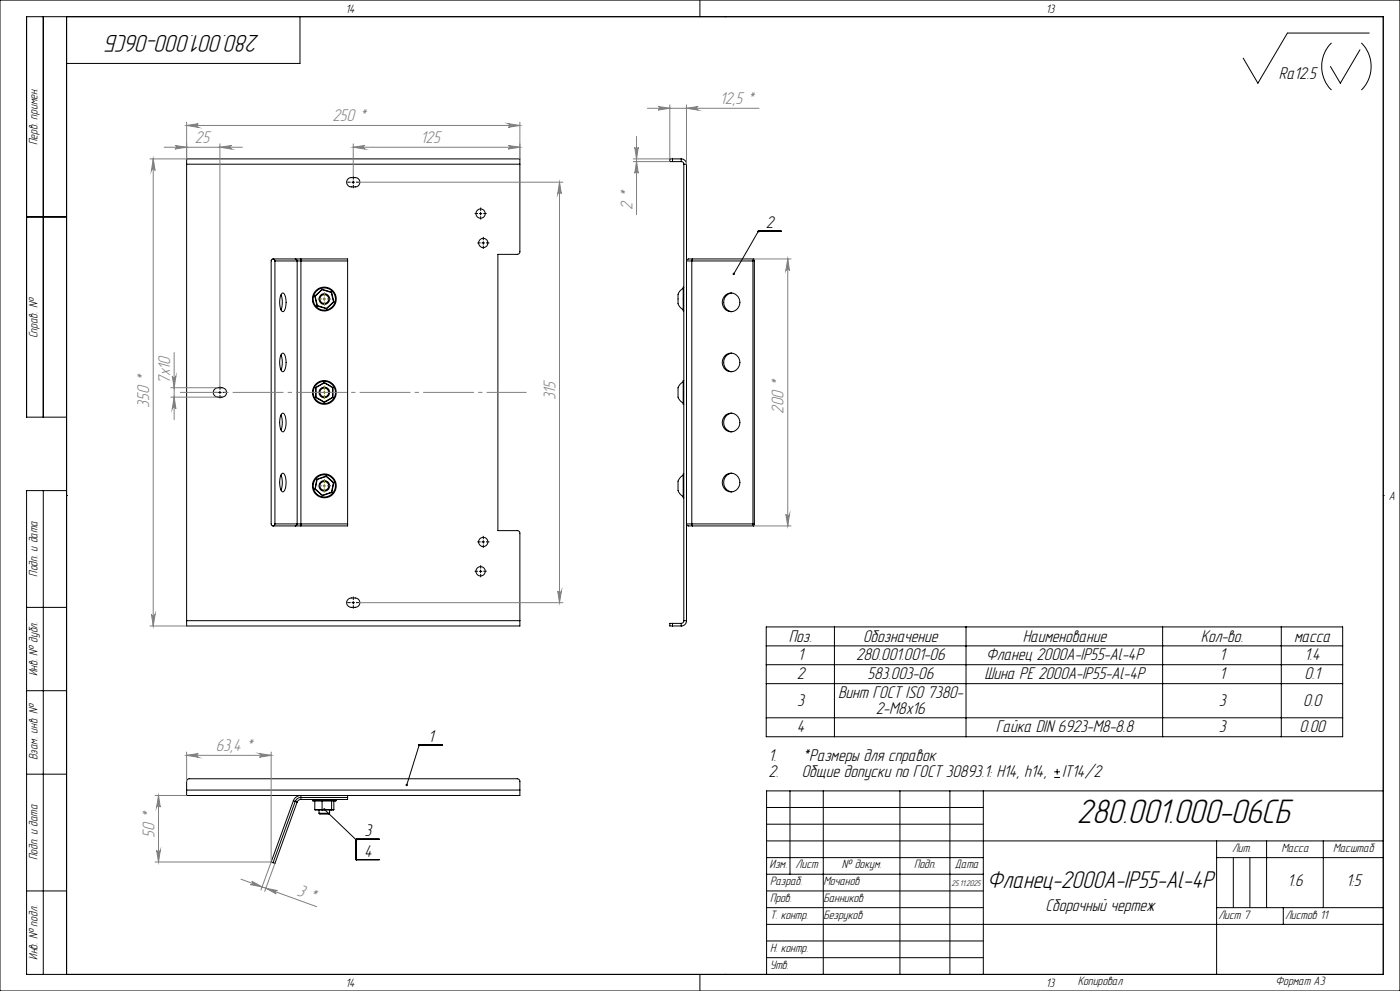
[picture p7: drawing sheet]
<svg xmlns="http://www.w3.org/2000/svg" width="420mm" height="297mm" viewBox="0 0 420 297" stroke-linecap="round" stroke-linejoin="round" font-family="sans-serif">
<g fill="none" stroke="#000" stroke-width=".3">
<path d="M0 0h420v297h-420zM13 5v120M20 5v287M90 5v14h-70M210 0v5M217.5 5h.1M399.5 12.8a10 10 0 0 0 0 14.2M408 14.9l-5.9 10-3-5M408.4 12.8a10 10 0 0 1 0 14.2M410.8 9.9h-24.6l-8.8 15-4.4-7.5M56 49.2v-1.6h100v1.6M56 49.2v136.8"/>
<path d="M56 49.2h100M104.5 53.5a2.69 2.69 0 0 1 3.3 .4 1.41 1.41 0 0 1-1.2 2.1h-1.2a1.4 1.4 0 0 1-1.3-.9 1.4 1.4 0 0 1 .4-1.6zM105.6 54.6h.8M106 54.2v.8M156 49.2v26.2a.78 .78 0 0 1-.8 .8h-5.8v82.8h5.8a.73 .73 0 0 1 .8 .8v26.2M201.8 47.6h-.9v.8h.9M201.8 47.6h2.6M201.8 47.6v.8M201.8 48.4h2.6M204.4 48.4a.73 .73 0 0 1 .7 .8M204.4 47.6a1.57 1.57 0 0 1 1.6 1.6M204.4 47.6v.8"/>
<path d="M205.1 49.2h.9M205.1 49.2v136.8M206 49.2v136.8M8 65h12M81.9 77.6l.4 .2 .2 .4M81.9 77.6l-.5 .5v79l.5 .5M81.9 77.6h6.7M82.5 78.2h6.6M82.5 78.2v78.8M88.6 77.6l.4 .2 .1 .4M88.6 77.6h1.7M89.1 78.2h1.2"/>
<path d="M89.1 78.2v78.8M90.3 77.6v.6M90.3 77.6h14v.6M90.3 78.2h14M90.3 78.2v78.8M104.3 78.2v78.8M143.8 64h.8M144.2 63.6v.8M144.6 72.8h.8M145 72.4v.8M207.5 78.2h18.4M207.5 78.2v78.8"/>
<path d="M207.8 77.6l-.3 .6M207.8 77.6a1.34 1.34 0 0 0-1.8 .6h1.5M207.8 77.6h18.3M225.9 78.2v78.8M226.1 77.6l-.2 .6M226.1 77.6l.2 .4v79.2l-.2 .4M227.4 69.5h.1M227.4 69.3h7M227.4 69.5l-7.3 12.6M84.3 88.4a6.8 6.8 0 0 1 0 4.5M84.6 87.9l.3-.1a4.7 4.7 0 0 1 .5 5l-.5 .6a3.4 3.4 0 0 1-1-3.4l.2-1.1zM94.4 88.8l.7 2.9"/>
<path d="M94.4 88.8h.1M94.5 88.8l.7 2.8M95.1 91.7l2.9 .8M95.2 91.6l2.8 .8M95.2 91.6l-.1 .1M96.6 86.8l-2.1 2M96.6 86.8l2.8 .9M96.6 86.7l-2.2 2.1M96.6 86.7v.1M96.6 86.7l2.9 .9M98 92.4v.1M99.4 87.7l.6 2.7"/>
<path d="M99.5 87.6l.7 2.9M99.5 87.6l-.1 .1M100 90.4l-2 2M100 90.4l.2 .1M100.2 90.5l-2.2 2M205 86.4a3.1 3.1 0 0 0-1.6 3.7 2.68 2.68 0 0 0 1.6 2.7M205.1 86.1h-.1v7.1h.1M217.7 88.4a2.71 2.71 0 0 1 3.6 .4 2.71 2.71 0 0 1 0 3.6 2.71 2.71 0 0 1-3.6 .4 2.92 2.92 0 0 1 0-4.4zM219.5 87.8a2.81 2.81 0 0 0-2.4 2.8 2.81 2.81 0 0 0 2.4 2.8M64.5 116.6a2.32 2.32 0 0 1 3.4 .8 1.37 1.37 0 0 1-1.3 1.6 2.16 2.16 0 0 1-2.4-.7 1.34 1.34 0 0 1 .3-1.7zM65.6 117.6h.8M66 117.2v.8"/>
<path d="M84.3 106.4a6.8 6.8 0 0 1 0 4.5M84.6 105.9l.3-.1a4.6 4.6 0 0 1 .5 5l-.1 .4a.46 .46 0 0 1-.8 0 5.6 5.6 0 0 1 .1-5.3zM94.7 116.1v3M94.7 116.1l.1 .1M94.7 119.1l2.6 1.5M94.8 116.2v2.9M94.8 119.1h-.1M94.8 119.1l2.5 1.4M97.3 114.8l-2.5 1.4M97.3 114.8l2.5 1.4M97.3 114.6v.2M97.3 114.6l2.6 1.5"/>
<path d="M97.3 114.6l-2.6 1.5M99.8 119.1h.1M99.8 116.2v2.9M99.8 119.1l-2.5 1.4M99.9 116.1v3M99.9 116.1l-.1 .1M99.9 119.1l-2.6 1.5M205 114.4l-.5 .4a2.77 2.77 0 0 0-1.1 3 2.69 2.69 0 0 0 1.6 3M205.1 114h-.1v7.2h.1M219.5 105.8a2.81 2.81 0 0 0-2.4 2.8 2.81 2.81 0 0 0 2.4 2.8M20 125h-12v-120h407v287h-407v-145h12M84.3 124.4a6.8 6.8 0 0 1 0 4.5"/>
<path d="M84.6 123.9l.3-.1a4.6 4.6 0 0 1 .5 5l-.5 .6a3.4 3.4 0 0 1-1-3.4l.2-1.1zM97.3 120.5v.1M219.5 123.8a2.81 2.81 0 0 0-2.4 2.8 2.81 2.81 0 0 0 2.4 2.8M13 147v145M20 148.5h.1M81.9 157.6h6.7M82.5 157l-.2 .4-.4 .2M82.5 157h6.6M84.3 142.3a6.9 6.9 0 0 1 0 4.6M84.6 141.9l.3-.1a4.7 4.7 0 0 1 .5 5l-.5 .6a3.4 3.4 0 0 1-1-3.4l.2-1.1zM88.6 157.6h1.7M89.1 157l-.1 .4-.4 .2"/>
<path d="M89.1 157h1.2M90.3 157v.6M90.3 157h14M94.5 146.6l2.2 2M94.6 146.5l2.1 1.9M94.6 146.5l-.1 .1M95 143.6l.1 .1M95 143.6l-.5 3M95.1 143.7l-.5 2.8M96.7 148.4v.2M97.9 142.8l-2.8 .9M97.9 142.7l-2.9 .9"/>
<path d="M97.9 142.7v.1M97.9 142.8l2.1 1.9M97.9 142.7l2.3 1.9M99.4 147.5l-2.7 .9M99.4 147.5l.2 .1M99.6 147.6l-2.9 1M100 144.7l-.6 2.8M100.2 144.6l-.2 .1M100.2 144.6l-.6 3M104.3 157v.6h-14M205 142.4l-.5 .4a2.71 2.71 0 0 0-1.1 3 2.73 2.73 0 0 0 1.6 3M205.1 142.1h-.1v7.1h.1"/>
<path d="M207.5 157l.3 .6M207.5 157h-1.5a1.34 1.34 0 0 0 1.8 .6M207.5 157h18.4M207.8 157.6h18.3M217.7 142.4a2.72 2.72 0 0 1 4.3 2.2 2.72 2.72 0 0 1-4.3 2.2 2.95 2.95 0 0 1 0-4.4zM219.5 141.8a2.83 2.83 0 0 0-2.4 2.8 2.83 2.83 0 0 0 2.4 2.8M225.9 157l.2 .6M415 148.5h.1M104.5 179.6a2.32 2.32 0 0 1 3.4 .8 1.43 1.43 0 0 1-1.3 1.6 2.09 2.09 0 0 1-2.4-.7 1.34 1.34 0 0 1 .3-1.7zM143.8 171.2h.8M144.2 170.8v.8M144.6 162.4h.8"/>
<path d="M145 162v.8M8 182h12M56 186v1.6h100v-1.6M56 186h100M105.6 180.6h.8M106 180.2v.8M201.8 186.8h-.9v.8h.9M201.8 187.6h2.6M201.8 186.8v.8M201.8 186.8h2.6M204.4 186.8v.8M205.1 186a.78 .78 0 0 1-.7 .8"/>
<path d="M205.1 186h.9M206 186a1.57 1.57 0 0 1-1.6 1.6M229.9 187.9h172.9v32.9h-172.9zM229.9 193.6h172.9M229.9 199.2h172.9M250.3 187.9v32.9M289.8 187.9v32.9M348.8 187.9v32.9M384.4 187.9v32.9M8 207h12M229.9 204.9h172.9M229.9 215.1h172.9"/>
<path d="M8 232h12M56 236.8v-2.6a.78 .78 0 0 1 .8-.8h98.4a.78 .78 0 0 1 .8 .8v2.6M56 236.8v1.6h100v-1.6M56 236.8h100M88 240l.6 .2M88 240l-6.6 18.3 .5 .2M90.3 239a1.82 1.82 0 0 0-1.7 1.2M90.3 239v.6M90.3 239.6l-.6 .1-.6 .7M90.3 239v-.5a2.09 2.09 0 0 0-2.3 1.5M90.3 239h14M93.7 239.8l.2 .3h6.8l.2-.3"/>
<path d="M93.7 239.8h7.2M93.9 239.6l-.2 .2M100.6 239.6l.3 .2M104.3 239v.6h-14M104.3 238.4v.6M125.7 223.5h.1M125.7 223.3h7M125.7 223.5l-3.7 11.8M237 237v25M247 237v55M270 237v55M285 237v55"/>
<path d="M295 237v55M316.3 233h1.7M316.3 231.3h1.7M317.1 230.4v1.8M415 237h-185v55M88.6 240.2l.5 .2M88.6 240.2l-6.7 18.3M89.1 240.4l-6.6 18.4-.6-.3M94.4 242.6h5.8M94.4 242.6l.1 .2h5.5l.2-.2M94.4 240.1v2.5M95.7 243.7h3.2"/>
<path d="M95.7 243.7l.3 .3h2.6l.3-.3M95.7 242.8v.9M96.6 240.1v2.7M97.3 242.6l9.6 9.1M98.9 242.8v.9M99.5 240.1l-.1 2.7M100.2 240.1v2.5M106.9 251.7h.1M113.8 251.5h-6.9v6.2h6.9M230 242h65M230 247h65M230 252h185"/>
<path d="M230 257h65M365 252v40M365 257h50M370 257v15M375 257v15M380 252v20M397 252v20M8 267h12M230 267h65M230 272h65M230 277h185M230 262h65"/>
<path d="M365 272h50M385 272v5M210 292v5M217.5 292h.1M230 282h65M230 287h65"/>
<circle cx="144.2" cy="64" r="1.41"/>
<circle cx="145" cy="72.8" r="1.39"/>
<circle cx="97.3" cy="89.6" r="1.33"/>
<circle cx="97.3" cy="89.6" r="3.6"/>
<circle cx="97.3" cy="89.6" r="3.3"/>
<circle cx="97.3" cy="89.6" r="1.6"/>
<circle cx="97.3" cy="117.6" r="1.32"/>
<circle cx="97.3" cy="117.6" r="3.3"/>
<circle cx="97.3" cy="117.6" r="1.59"/>
<circle cx="97.3" cy="117.6" r="3.6"/>
<circle cx="219.3" cy="108.6" r="2.71"/>
<circle cx="219.3" cy="126.6" r="2.71"/>
<circle cx="97.3" cy="145.6" r="3.6"/>
<circle cx="97.3" cy="145.6" r="3.3"/>
<circle cx="97.3" cy="145.6" r="1.6"/>
<circle cx="97.3" cy="145.6" r="1.32"/>
<circle cx="144.2" cy="171.2" r="1.41"/>
<circle cx="145" cy="162.4" r="1.39"/>
</g>
<g fill="none" stroke="#808080" stroke-width=".3">
<path d="M56 37.6l3.5-.5a.55 .55 0 0 0-.5 .5 .55 .55 0 0 0 .5 .6zM56 36.6v11h-11M56 37.6h100M152.5 37.1l3.5 .5-3.5 .6a.55 .55 0 0 0 .5-.6 .55 .55 0 0 0-.5-.5zM156 36.6v11M194.2 32.5h33.5M197.4 31.9l3.5 .6-3.5 .5a.53 .53 0 0 0 .5-.5 .53 .53 0 0 0-.5-.6zM200.9 31.4v16.2h-10.9M206 32.5l3.4-.6a.53 .53 0 0 0-.5 .6 .53 .53 0 0 0 .5 .5zM206 31.4v17.8M46 47.6l.5 3.5a.55 .55 0 0 0-.5-.5 .55 .55 0 0 0-.6 .5zM46 47.6v140"/>
<path d="M49.2 44.1h23.5M52.5 43.6l3.5 .5-3.5 .6a.53 .53 0 0 0 .5-.6 .53 .53 0 0 0-.5-.5zM66 44.1l3.5-.5a.53 .53 0 0 0-.5 .5 .53 .53 0 0 0 .5 .6zM66 43.1v72.7M106 44.1l3.5-.5a.53 .53 0 0 0-.5 .5 .53 .53 0 0 0 .5 .6zM106 43.1v9.7M106 44.1h50M107.8 54.6h61.1M152.5 43.6l3.5 .5-3.5 .6a.53 .53 0 0 0 .5-.6 .53 .53 0 0 0-.5-.5zM167.9 54.6l.5 3.5a.55 .55 0 0 0-.5-.5 .55 .55 0 0 0-.6 .5zM167.9 54.6v126M190 48.4h10.9"/>
<path d="M190.4 44.1a.53 .53 0 0 0 .6 .5 .53 .53 0 0 0 .5-.5l-.5 3.5zM191 48.4l.5 3.5a.53 .53 0 0 0-.5-.5 .53 .53 0 0 0-.6 .5zM191 40.9v23.4M226.1 77.6h11.2M236.3 77.6l.6 3.5a.55 .55 0 0 0-.6-.5 .55 .55 0 0 0-.5 .5zM236.3 77.6v80M51.2 119h14.2M51.2 116.2h14.2M51.7 112.7a.55 .55 0 0 0 .5 .5 .55 .55 0 0 0 .6-.5l-.6 3.5zM52.2 119l.6 3.5a.55 .55 0 0 0-.6-.5 .55 .55 0 0 0-.5 .5zM52.2 105.7v20.1M226.1 157.6h11.2"/>
<path d="M235.8 154.1a.55 .55 0 0 0 .5 .5 .55 .55 0 0 0 .6-.5l-.6 3.5zM167.3 177.1a.55 .55 0 0 0 .6 .5 .55 .55 0 0 0 .5-.5l-.5 3.5zM45 187.6h11M45.4 184.1a.55 .55 0 0 0 .6 .5 .55 .55 0 0 0 .5-.5l-.5 3.5zM107.8 180.6h61.1M46.5 238.4h9.5M47.6 238.4l.5 3.5a.55 .55 0 0 0-.6-.5 .55 .55 0 0 0-.5 .5zM47.6 238.4v19.9M56 226.4l3.5-.6a.55 .55 0 0 0-.5 .6 .55 .55 0 0 0 .5 .5zM56 225.4v8.8M56 226.4h25.4M77.8 225.8l3.6 .6-3.6 .5a.55 .55 0 0 0 .6-.5 .55 .55 0 0 0-.6-.6z"/>
<path d="M81.4 225.4v32.9l-3.1 8.4M46.5 258.3h34.8M47 254.8a.55 .55 0 0 0 .5 .5 .55 .55 0 0 0 .6-.5l-.5 3.5zM82.5 258.8l-3.1 8.4M72.3 263.5l22.7 8.2M75.5 264.1l3.1 1.7-3.5-.7a.55 .55 0 0 0 .7-.3 .55 .55 0 0 0-.3-.7zM79.8 266.2l3.4 .7a.52 .52 0 0 0-.6 .3 .52 .52 0 0 0 .3 .7z"/>
</g>
<g fill="none" stroke="#000" stroke-width=".3" stroke-dasharray="15.2 1.3 1.3 1.3" stroke-linecap="butt">
<path d="M105.2 54.6h-1M106 53.8v-1M106 55.4v1M106.8 54.6h1M143.4 64h-1M144.2 72.8h-1M144.2 63.2v-1M144.2 64.8v1M145 72v-1M145 73.6v1M145 64h1M145.8 72.8h1"/>
<path d="M65.2 117.6h-1M66 116.8v-1M66 118.4v1M66.8 117.6h1M106 179.8v-1M143.4 171.2h-1M144.2 162.4h-1M144.2 170.4v-1M144.2 172v1M145 161.6v-1M145 163.2v1M145 171.2h1"/>
<path d="M145.8 162.4h1M105.2 180.6h-1M106 181.4v1M106.8 180.6h1"/>
</g>
<path d="M96.5 89.6h-1.2M97.3 88.8v-1.2M97.3 90.4v1.2M98.1 89.6h1.2M96.5 117.6h-1.2M97.3 116.8v-1.2M97.3 118.4v1.2M98.1 117.6h1.2M96.5 145.6h-1.2M97.3 144.8v-1.2M97.3 146.4v1.2M98.1 145.6h1.2" fill="none" stroke="#808000" stroke-width=".3" stroke-dasharray="15.2 1.3 1.3 1.3" stroke-linecap="butt"/>
<path d="M54 117.6h104" fill="none" stroke="#808080" stroke-width=".3" stroke-dasharray="15.2 1.3 1.3 1.3" stroke-dashoffset="3.2" stroke-linecap="butt"/>
<path d="M96.9 89.6h.8M97.3 89.2v.8M96.9 117.6h.8M97.3 117.2v.8M96.9 145.6h.8M97.3 145.2v.8" fill="none" stroke="#808000" stroke-width=".3"/>
<path d="M97 242.4a.37 .37 0 0 0 .2 .6 .37 .37 0 0 0 .4-.5 .37 .37 0 0 0-.6-.2l.3 .3zM121.7 235l.1 .5 .2-.2-.1 .3a.35 .35 0 0 0 .4-.5 .35 .35 0 0 0-.6-.1zM219.9 81.8l-.1 .4 .2 .2 .1-.3-.1 .3a.36 .36 0 0 0 .5-.3 .36 .36 0 0 0-.6-.3z" fill="#000"/>
<g fill="#808080">
<path d="M56 226.4l3.5-.6a.55 .55 0 0 0-.5 .6 .55 .55 0 0 0 .5 .5zM77.8 225.8l3.6 .6-3.6 .5a.55 .55 0 0 0 .6-.5 .55 .55 0 0 0-.6-.6z"/>
<path d="M197.4 31.9l3.5 .6-3.5 .5a.53 .53 0 0 0 .5-.5 .53 .53 0 0 0-.5-.6zM206 32.5l3.4-.6a.53 .53 0 0 0-.5 .6 .53 .53 0 0 0 .5 .5z"/>
<path d="M106 44.1l3.5-.5a.53 .53 0 0 0-.5 .5 .53 .53 0 0 0 .5 .6zM152.5 43.6l3.5 .5-3.5 .6a.53 .53 0 0 0 .5-.6 .53 .53 0 0 0-.5-.5z"/>
<path d="M191 48.4l.5 3.5a.53 .53 0 0 0-.5-.5 .53 .53 0 0 0-.6 .5zM190.4 44.1a.53 .53 0 0 0 .6 .5 .53 .53 0 0 0 .5-.5l-.5 3.5z"/>
<path d="M52.2 119l.6 3.5a.55 .55 0 0 0-.6-.5 .55 .55 0 0 0-.5 .5zM51.7 112.7a.55 .55 0 0 0 .5 .5 .55 .55 0 0 0 .6-.5l-.6 3.5z"/>
<path d="M47 254.8a.55 .55 0 0 0 .5 .5 .55 .55 0 0 0 .6-.5l-.5 3.5zM47.6 238.4l.5 3.5a.55 .55 0 0 0-.6-.5 .55 .55 0 0 0-.5 .5z"/>
<path d="M46 47.6l.5 3.5a.55 .55 0 0 0-.5-.5 .55 .55 0 0 0-.6 .5zM45.4 184.1a.55 .55 0 0 0 .6 .5 .55 .55 0 0 0 .5-.5l-.5 3.5z"/>
<path d="M167.9 54.6l.5 3.5a.55 .55 0 0 0-.5-.5 .55 .55 0 0 0-.6 .5zM167.3 177.1a.55 .55 0 0 0 .6 .5 .55 .55 0 0 0 .5-.5l-.5 3.5zM236.3 77.6l.6 3.5a.55 .55 0 0 0-.6-.5 .55 .55 0 0 0-.5 .5zM235.8 154.1a.55 .55 0 0 0 .5 .5 .55 .55 0 0 0 .6-.5l-.6 3.5z"/>
<path d="M75.5 264.1l3.1 1.7-3.5-.7a.55 .55 0 0 0 .7-.3 .55 .55 0 0 0-.3-.7zM79.8 266.2l3.4 .7a.52 .52 0 0 0-.6 .3 .52 .52 0 0 0 .3 .7z"/>
<path d="M56 37.6l3.5-.5a.55 .55 0 0 0-.5 .5 .55 .55 0 0 0 .5 .6zM152.5 37.1l3.5 .5-3.5 .6a.55 .55 0 0 0 .5-.6 .55 .55 0 0 0-.5-.5zM52.5 43.6l3.5 .5-3.5 .6a.53 .53 0 0 0 .5-.6 .53 .53 0 0 0-.5-.5zM66 44.1l3.5-.5a.53 .53 0 0 0-.5 .5 .53 .53 0 0 0 .5 .6z"/>
</g>
<text font-size="10.5" x="323.1" y="246.7">280.001.000-06СБ</text>
<g font-size="7.5">
<text x="77.8" y="10.4" transform="rotate(-180 77.8 10.4)">280.001.000-06СБ</text>
<text x="296.2" y="266.1">Фланец-2000А-IP55-Al-4P</text>
</g>
<g font-size="5.3">
<text x="383.7" y="23.7">Ra12.5</text>
<text x="229.8" y="68.3">2</text>
<text x="236.7" y="192.3">Поз.</text>
<text x="239.4" y="197.9">1</text>
<text x="256.8" y="197.9">280.001.001-06</text>
<text x="258.9" y="192.3">Обозначение</text>
<text x="295.8" y="197.9">Фланец 2000А-IP55-Al-4P</text>
<text x="306.8" y="192.3">Наименование</text>
<text x="360.2" y="192.3">Кол-во.</text>
<text x="365.9" y="197.9">1</text>
<text x="388.2" y="192.3">масса</text>
<text x="391.3" y="197.9">1.4</text>
<text x="239" y="203.6">2</text>
<text x="260.2" y="203.6">583.003-06</text>
<text x="295.3" y="203.6">Шина PE 2000А-IP55-Al-4P</text>
<text x="365.9" y="203.6">1</text>
<text x="391.3" y="203.6">0.1</text>
<text x="251.4" y="209.3">Винт ГОСТ ISO 7380-</text>
<text x="239.1" y="211.6">3</text>
<text x="262.7" y="213.9">2-М8х16</text>
<text x="365.6" y="211.6">3</text>
<text x="390.9" y="211.6">0.0</text>
<text x="239" y="219.5">4</text>
<text x="298.8" y="219.5">Гайка DIN 6923-M8-8.8</text>
<text x="365.6" y="219.5">3</text>
<text x="389.8" y="219.5">0.00</text>
<text x="128.5" y="222.3">1</text>
<text x="230.5" y="228.1">1.</text>
<text x="230.5" y="232.7">2.</text>
<text x="240.5" y="232.7">Общие допуски по ГОСТ 30893.1: H14, h14,</text>
<text x="240.5" y="228.1">*Размеры для справок</text>
<text x="318.6" y="232.7">IT14/2</text>
<text x="109.4" y="250.5">3</text>
<text x="109.2" y="256.7">4</text>
<text x="386.3" y="265.6">1.6</text>
<text x="403.9" y="265.6">1:5</text>
<text x="313.6" y="272.9">Сборочный чертеж</text>
</g>
<g font-size="5.3" fill="#808080">
<text x="216" y="31.2">12,5 *</text>
<text x="99.7" y="36.4">250 *</text>
<text x="58.5" y="42.9">25</text>
<text x="126.2" y="42.9">125</text>
<text x="189.7" y="62.9" transform="rotate(-90 189.7 62.9)">2 *</text>
<text x="51" y="115" transform="rotate(-90 51 115)">7х10</text>
<text x="166.7" y="119.9" transform="rotate(-90 166.7 119.9)">315</text>
<text x="44.8" y="122.1" transform="rotate(-90 44.8 122.1)">350 *</text>
<text x="235.1" y="124" transform="rotate(-90 235.1 124)">200 *</text>
<text x="64.7" y="225.1">63,4 *</text>
<text x="46.3" y="251.1" transform="rotate(-90 46.3 251.1)">50 *</text>
<text x="88.8" y="268.2" transform="rotate(20 88.8 268.2)">3 *</text>
</g>
<g font-size="3.8">
<text x="103.7" y="3.8">14</text>
<text x="313.8" y="3.8">13</text>
<text x="11.3" y="43.5" transform="rotate(-90 11.3 43.5)">Перв. примен.</text>
<text x="11.3" y="101.4" transform="rotate(-90 11.3 101.4)">Справ. №</text>
<text x="416.6" y="149.8">A</text>
<text x="11.3" y="172.8" transform="rotate(-90 11.3 172.8)">Подп. и дата</text>
<text x="11.3" y="202.7" transform="rotate(-90 11.3 202.7)">Инв. № дубл.</text>
<text x="11.3" y="227.8" transform="rotate(-90 11.3 227.8)">Взам. инв. №</text>
<text x="11.3" y="257.8" transform="rotate(-90 11.3 257.8)">Подп. и дата</text>
<text x="369.6" y="255.2">Лит.</text>
<text x="384.4" y="255.2">Масса</text>
<text x="399.9" y="255.2">Масштаб</text>
<text x="230.9" y="260.2">Изм.</text>
<text x="238.7" y="260.2">Лист</text>
<text x="252.6" y="260.2">№ докум.</text>
<text x="274.2" y="260.2">Подп.</text>
<text x="286.5" y="260.2">Дата</text>
<text x="231" y="265.3">Разраб.</text>
<text x="247" y="265.4">Мочанов</text>
<text x="231" y="275.3">Т. контр.</text>
<text x="231" y="270.3">Пров.</text>
<text x="247" y="275.3">Безруков</text>
<text x="247" y="270.4">Банников</text>
<text x="365.5" y="275.3">Лист 7</text>
<text x="385.5" y="275.3">Листов 11</text>
<text x="11.3" y="287.7" transform="rotate(-90 11.3 287.7)">Инв. № подл.</text>
<text x="231" y="285.3">Н. контр.</text>
<text x="231" y="290.3">Утв.</text>
<text x="103.7" y="295.8">14</text>
<text x="313.8" y="295.8">13</text>
<text x="323.3" y="295.2">Копировал</text>
<text x="382.7" y="295.2">Формат А3</text>
</g>
<text font-size="2.6" x="285.4" y="265.5">25.11.2025</text>
</svg>
